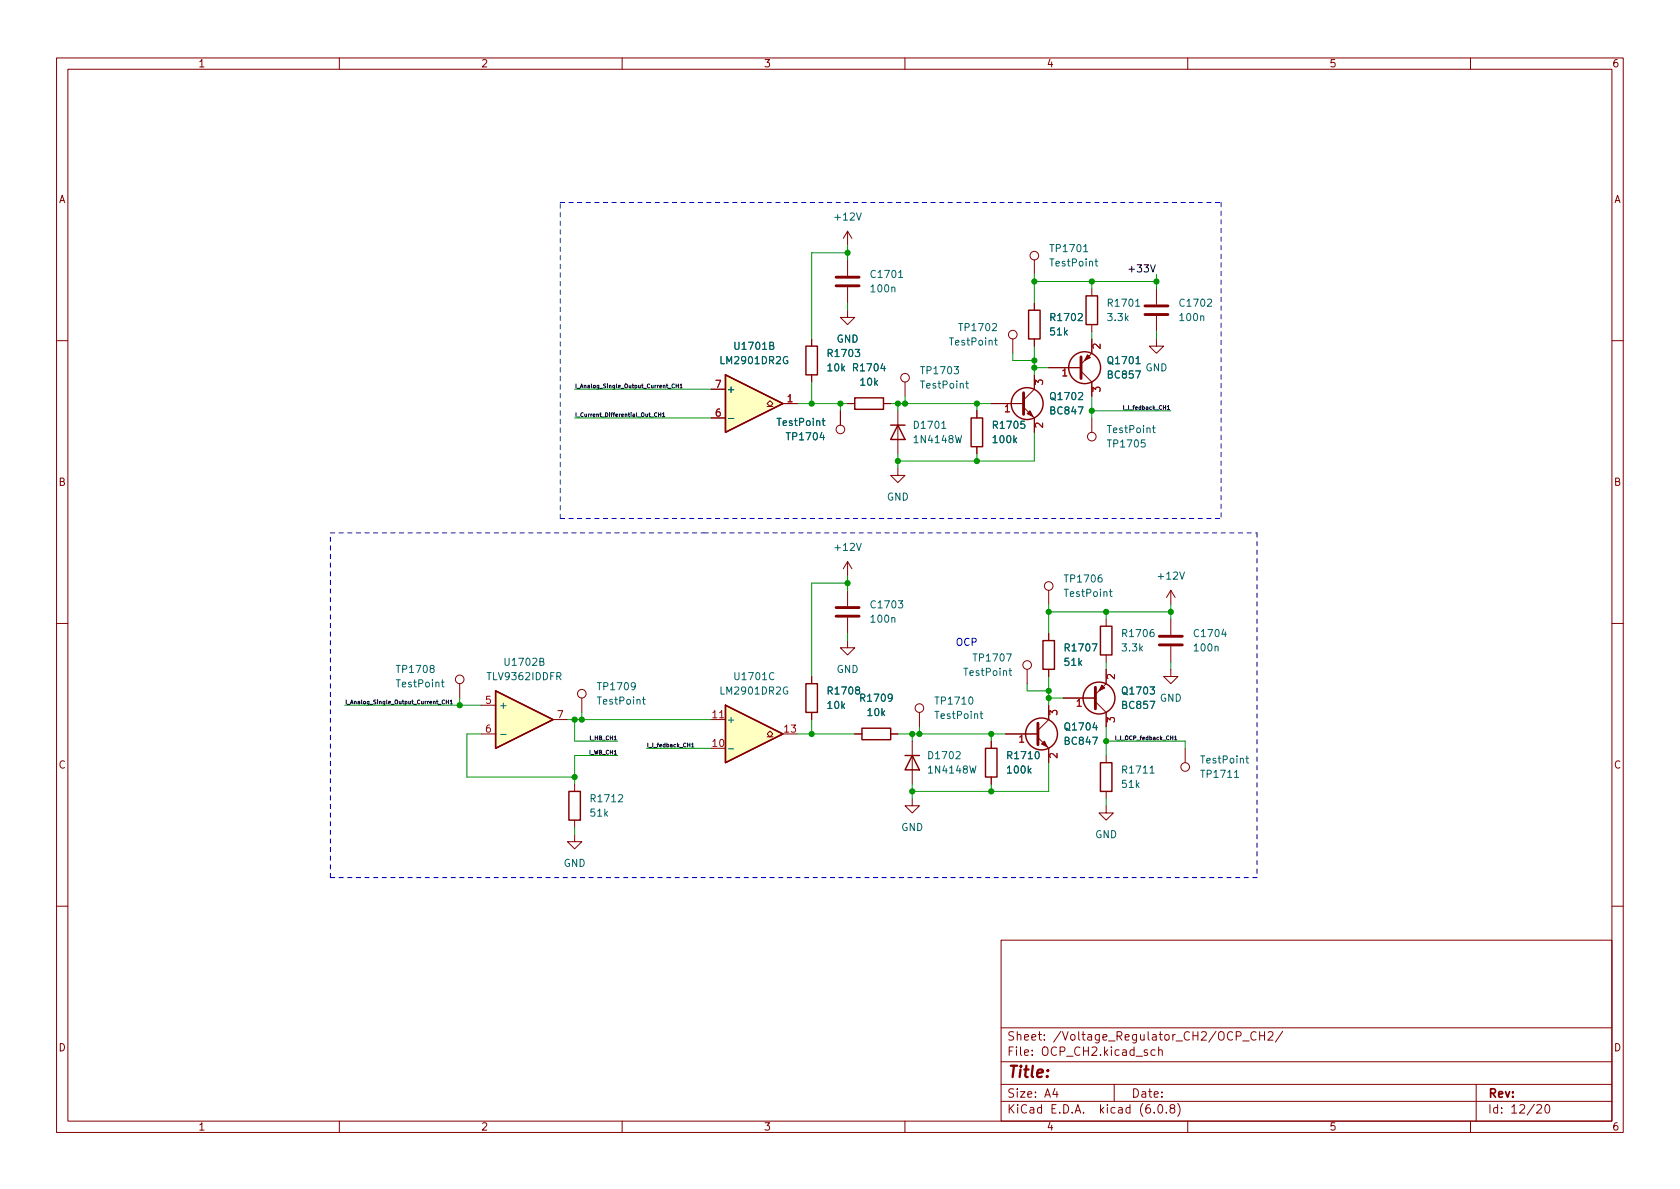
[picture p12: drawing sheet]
<svg xmlns="http://www.w3.org/2000/svg" width="297mm" height="210mm" viewBox="0 0 297 210" stroke-linecap="round" stroke-linejoin="round" font-family="sans-serif">
<g fill="none" stroke="#840000" stroke-width=".18">
<path d="M10 10.2h277v190.1h-277zM12 12.2h273v186.1h-273zM60 10.2v2M110 10.2v2M160 10.2v2M210 10.2v2M260 10.2v2M143.5 59.9v1.3M149.9 54.9v1.2h1.2l-1.2 1.3-1.3-1.3h1.3M149.9 40.9v2.5M149.9 46v2.8M149.9 50.8v2.8"/>
<path d="M149.9 40.9l-.8 1.3M149.9 40.9l.7 1.3M179.1 59.9v2.6M182.9 46v2.5M182.9 53.6v1.3M182.9 59.9v1.3M193 59.9v2.6l-1.9 1.9M193 51v1.3M193 57.4v1.3M204.5 59.9v1.3h1.2l-1.2 1.3-1.3-1.3h1.3M204.5 51v2.8M204.5 55.9v2.8"/>
<path d="M10 60.2h2M125.7 73.9h2.6M125.7 68.8h2.6M135.6 71.9h.5l-.5-.5 .5-.5 .6 .5-.6 .5h.6M138.4 71.4h2.6M143.5 66.3v1.3M148.6 72.6v2.6M149.9 71.4h1.2M156.2 71.4h1.3M158.7 72.6v7.7M160 67.6v2.5M172.7 72.6v1.3"/>
<path d="M172.7 79v1.3M175.3 71.4h5.7M181 72l1.9 1.9v2.5M182.9 66.3v2.5l-1.9 1.9M185.4 65h5.7M191.1 65.7l1.9 1.9v2.5M193 73.9v2.5M285 60.2h2M149.9 99.3v2.5M149.9 99.3l-.8 1.3M149.9 99.3l.7 1.3M158.7 82.8v1.3h1.3l-1.3 1.2-1.2-1.2h1.2"/>
<path d="M10 110.2h2M143.5 119.6v1.3M149.9 113.3v1.2h1.2l-1.2 1.3-1.3-1.3h1.3M149.9 104.4v2.8M149.9 109.2v2.8M181.6 118.4v2.5M185.4 104.4v2.5M185.4 112v1.3M185.4 118.4v1.2M195.6 118.4v2.5l-1.9 1.9M195.6 109.5v1.2M195.6 115.8v1.3"/>
<path d="M207 118.4v1.2h1.3l-1.3 1.3-1.3-1.3h1.3M207 104.4v2.5M207 109.5v2.8M207 114.3v2.8M207 104.4l-.8 1.3M207 104.4l.8 1.3M285 110.2h2M81.3 120.9v2.5M85.1 124.7h2.5M85.1 129.8h2.5M97.8 127.2h2.5M101.6 138.7v1.2"/>
<path d="M102.9 123.4v2.6M125.7 127.2h2.6M135.6 130.3h.5l-.5-.5 .5-.5 .6 .5-.6 .5h.6M143.5 126v1.2M151.1 129.8h1.3M157.5 129.8h1.2M161.3 131.1v7.6M162.6 126v2.5M175.3 131.1v1.2M175.3 137.4v1.3M177.8 129.8h5.7M183.5 130.4l1.9 1.9v2.6"/>
<path d="M185.4 124.7v2.5l-1.9 2M188 123.4h5.7M193.7 124.1l1.9 1.9v2.5M195.6 133.6v1.3M195.6 139.9v1.3M209.5 132.3v2.6M101.6 147.6v1.2h1.3l-1.3 1.3-1.3-1.3h1.3M101.6 145v1.3M161.3 141.2v1.3h1.3l-1.3 1.3-1.3-1.3h1.3M195.6 142.5v1.3h1.2l-1.2 1.2-1.3-1.2h1.3M10 160.2h2M177 166.3h108v32h-108z"/>
<path d="M285 160.2h2M60 198.3v2M110 198.3v2M160 198.3v2M177 194.8h108M177 191.8h108M177 187.8h108M177 181.8h108M186.5 192.5l-.4 1h1M186.9 193v1M197 191.8v3M202.9 185.7l-.4-.1-.2 .2 .1 .3 .5 .1v.4h-.6"/>
<path d="M204.1 196.7v.1M204.2 185.7l-.4-.1-.3 .3v.4l.1 .3h.6M204.9 185.8l.2-.2 .3 .1 .1 .9M204.9 185.1v1.5M204.9 195.4l.2-.1a.81 .81 0 0 1 .6 .7 .81 .81 0 0 1-.3 .8h-.2a.81 .81 0 0 1-.6-.6 .81 .81 0 0 1 .3-.8zM206.2 196.7v.1M207.1 196l-.2-.3v-.2l.2-.2 .5 .1 .1 .2-.1 .2-.6 .2-.1 .3v.4l.2 .1h.5l.1-.3-.1-.4-.2-.1M208.2 195.1a1.72 1.72 0 0 1 0 2.3M210 198.3v2M219.7 184.1h1.2M222.1 182.6a.6 .6 0 0 0-.8 0 .6 .6 0 0 0-.2 .7 .56 .56 0 0 0 .3 .6 .56 .56 0 0 0 .7-.1M222.7 182.4v1.5"/>
<path d="M222.7 183.1h.9M223.6 182.4v1.5M224.2 182.6l.6-.2 .2 .2 .1 .3-1 1h1M226.8 182.4l-1.3 1.9M260 198.3v2M261 191.8v6.5M271.7 195.5l.6-.2 .2 .2 .1 .3-.9 1h.9M273.4 195.4l.1-.1a.8 .8 0 0 1 .5 .8 .8 .8 0 0 1-.5 .7 .99 .99 0 0 1-.1-1.4z"/>
<circle cx="179.1" cy="59.2" r=".76"/>
<circle cx="182.9" cy="45.2" r=".76"/>
<circle cx="148.6" cy="75.9" r=".76"/>
<circle cx="160" cy="66.8" r=".76"/>
<circle cx="193" cy="77.2" r=".76"/>
<circle cx="181.6" cy="117.6" r=".76"/>
<circle cx="185.4" cy="103.6" r=".76"/>
<circle cx="81.3" cy="120.1" r=".76"/>
<circle cx="102.9" cy="122.7" r=".76"/>
<circle cx="162.6" cy="125.2" r=".76"/>
<circle cx="209.5" cy="135.6" r=".76"/>
</g>
<g fill="none" stroke="#840000" stroke-width=".25">
<path d="M181.9 54.9h2v5h-2zM192 52.3h2.1v5.1h-2.1zM128.3 66.3l10.1 5.1-10.1 5zM142.5 61.2h2v5.1h-2zM151.1 70.4h5.1v2h-5.1zM157.5 75.2h2.5M158.7 75.2l1.3 2.5h-2.5zM171.7 73.9h2v5.1h-2zM184.4 113.3h2v5.1h-2zM194.6 110.7h2v5.1h-2zM87.6 122.2l10.2 5-10.2 5.1zM100.6 139.9h2v5.1h-2z"/>
<path d="M128.3 124.7l10.1 5.1-10.1 5.1zM142.5 120.9h2v5.1h-2zM152.4 128.8h5.1v2h-5.1zM160 133.6h2.6M161.3 133.6l1.3 2.5h-2.6zM174.2 132.3h2.1v5.1h-2.1zM194.6 134.9h2v5h-2z"/>
<circle cx="181.6" cy="71.4" r="2.82"/>
<circle cx="191.8" cy="65" r="2.82"/>
<circle cx="184.1" cy="129.8" r="2.82"/>
<circle cx="194.3" cy="123.4" r="2.82"/>
</g>
<g fill="none" stroke="#006464" stroke-width=".18">
<path d="M176 59.8v1l.3 .2M193.6 46.2h.5M193.8 45.8v1.1l.3 .2M128.8 74h.9M145.4 74.4h.4M145.5 74v1.1l.3 .1M170.7 67.8h.5M170.9 67.4v1.1l.3 .1M175.8 60.2h.5M203.8 75.7h.4M203.9 75.2v1.1l.3 .2M178.4 118.6h.5"/>
<path d="M178.6 118.2v1.1l.3 .1M196.1 104.6h.5M196.3 104.2v1.1l.3 .2M78 120.6h.5M78.2 120.2v1.1l.3 .2M88.5 129.9h1M113.6 123.7h.5M113.8 123.3v1l.3 .2M128.8 132.4h.9M173.3 126.2h.5M173.5 125.8v1.1l.3 .2M220.3 134.1h.5"/>
<path d="M220.5 133.7v1.1l.3 .1"/>
</g>
<g fill="#ffffc2" stroke="#ffffc2" stroke-width=".18">
<path d="M87.6 122.2l10.2 5-10.2 5.1z"/>
<path d="M128.3 124.7l10.1 5.1-10.1 5.1z"/>
<path d="M128.3 66.3l10.1 5.1-10.1 5z"/>
</g>
<path d="M147.8 50.5h4.1M147.8 49h4.1M202.4 55.6h4.1M202.4 54.1h4.1M181 69.5v3.8M191.1 63.1v3.8M147.8 109h4.1M147.8 107.4h4.1M205 114h4M205 112.5h4M183.5 127.9v3.8M193.7 121.5v3.8" fill="none" stroke="#840000" stroke-width=".51"/>
<g fill="#840000" stroke="#840000" stroke-width=".18">
<path d="M192.3 62.7l.5 .5-1 .5z"/>
<path d="M184.1 131.6l.6-.5 .5 1z"/>
<path d="M194.8 121.2l.5 .5-1 .5z"/>
<path d="M181.6 73.1l.5-.5 .5 1.1z"/>
</g>
<g fill="none" stroke="#0f0f0f" stroke-width=".18">
<path d="M199.6 47.6h1M116.1 73a.31 .31 0 0 0-.4 .3 .31 .31 0 0 0 .4 .3M116.4 73v.7M116.4 73.3h.4M116.8 73v.7M117.1 73.2l.2-.2v.7M117.1 73.7h.4M118.1 68.7h.6M119.2 68a.31 .31 0 0 0-.4 .3 .31 .31 0 0 0 .4 .2M119.5 67.9v.7M119.5 68.2h.4M119.9 67.9v.7"/>
<path d="M120.2 68.1l.2-.2v.7M120.2 68.6h.4M198.7 71.7v.7M198.8 72.5h.6M77.5 124.5h.5M78.6 123.8a.31 .31 0 0 0-.4 .3 .31 .31 0 0 0 .4 .3M78.9 123.8v.7M78.9 124.1h.4M79.3 123.8v.7M79.6 124l.2-.2v.7M79.6 124.5h.4M122.3 131.6l.2-.2v.7"/>
<path d="M122.3 132.1h.4M197.3 130.1v.7M197.4 130.9h.6"/>
</g>
<path d="M99.1 35.8h116.8M215.9 35.8v55.9M58.4 94.2h66.1M99.1 91.7v-55.9M99.1 91.7h116.8M124.5 94.2h97.7M222.2 94.2v61M58.4 155.2v-61M222.2 155.2h-163.8" fill="none" stroke="#0000c2" stroke-width=".18" stroke-dasharray=".8 .8"/>
<g fill="none" stroke="#009600" stroke-width=".18">
<path d="M149.9 43.4v2.6M149.9 53.6v1.3M149.9 44.7h-6.4v15.2M182.9 49.8h21.6M182.9 48.5v5.1M193 49.8v1.2M193 58.7v1.2M204.5 48.5v2.5M204.5 58.7v1.2M101.6 73.9h24.1M101.6 68.8h24.1M141 71.4h8.9"/>
<path d="M143.5 67.6v3.8M148.6 71.4v1.2M157.5 71.4h17.8M158.7 71.4v1.2M160 70.1v1.3M172.7 71.4v1.2M179.1 62.5v1.2h3.8M182.9 61.2v5.1M182.9 76.4v5.1h-24.2M182.9 65h2.5M193 72.6h14M193 70.1v3.8"/>
<path d="M158.7 80.3v2.5M172.7 80.3v1.2M149.9 101.8v2.6M149.9 112v1.3M149.9 103.1h-6.4v16.5M185.4 106.9v5.1M185.4 119.6v5.1M185.4 108.2h21.6M195.6 108.2v1.3M195.6 117.1v1.3M207 106.9v2.6M207 117.1v1.3"/>
<path d="M61 124.7h24.1M81.3 123.4v1.3M85.1 129.8h-2.6v7.6h19.1M100.3 127.2h25.4M101.6 127.2v3.9h7.6M102.9 126v1.2M109.2 133.6h-7.6v5.1M114.3 132.3h11.4M141 129.8h10.1M143.5 127.2v2.6M158.7 129.8h19.1M161.3 129.8v1.3"/>
<path d="M161.3 138.7v2.5M162.6 128.5v1.3M175.3 129.8v1.3M175.3 138.7v1.2M181.6 120.9v1.3h3.8M185.4 134.9v5h-24.1M185.4 123.4h2.6M195.6 128.5v5.1M195.6 131.1h13.9v1.2M101.6 146.3v1.3M195.6 141.2v1.3"/>
</g>
<g fill="#009600" stroke="#009600" stroke-width=".18">
<circle cx="193" cy="49.8" r=".46"/>
<circle cx="204.5" cy="49.8" r=".46"/>
<circle cx="193" cy="72.6" r=".46"/>
<circle cx="149.9" cy="103.1" r=".46"/>
<circle cx="143.5" cy="129.8" r=".46"/>
<circle cx="175.3" cy="129.8" r=".46"/>
<circle cx="185.4" cy="122.2" r=".46"/>
<circle cx="195.6" cy="131.1" r=".46"/>
<circle cx="185.4" cy="123.4" r=".46"/>
<circle cx="148.6" cy="71.4" r=".46"/>
<circle cx="143.5" cy="71.4" r=".46"/>
<circle cx="149.9" cy="44.7" r=".46"/>
<circle cx="158.7" cy="81.5" r=".46"/>
<circle cx="160" cy="71.4" r=".46"/>
<circle cx="158.7" cy="71.4" r=".46"/>
<circle cx="182.9" cy="49.8" r=".46"/>
<circle cx="182.9" cy="65" r=".46"/>
<circle cx="182.9" cy="63.7" r=".46"/>
<circle cx="172.7" cy="81.5" r=".46"/>
<circle cx="172.7" cy="71.4" r=".46"/>
<circle cx="81.3" cy="124.7" r=".46"/>
<circle cx="102.9" cy="127.2" r=".46"/>
<circle cx="101.6" cy="127.2" r=".46"/>
<circle cx="101.6" cy="137.4" r=".46"/>
<circle cx="161.3" cy="139.9" r=".46"/>
<circle cx="175.3" cy="139.9" r=".46"/>
<circle cx="195.6" cy="108.2" r=".46"/>
<circle cx="185.4" cy="108.2" r=".46"/>
<circle cx="207" cy="108.2" r=".46"/>
<circle cx="161.3" cy="129.8" r=".46"/>
<circle cx="162.6" cy="129.8" r=".46"/>
</g>
<text font-size="2.8" fill="#840000" x="178" y="190.6">Title:</text>
<g font-size="2.1" fill="#840000">
<text x="178" y="184">Sheet: /Voltage_Regulator_CH2/OCP_CH2/</text>
<text x="178" y="186.7">File: OCP_CH2.kicad_sch</text>
<text x="178" y="196.9">KiCad E.D.A. kicad (6.0.8)</text>
<text x="178" y="194.1">Size: A4</text>
<text x="200" y="194.1">Date:</text>
<text x="263" y="194.1">Rev:</text>
<text x="263" y="196.9">Id: 12/20</text>
</g>
<g font-size="1.8" fill="#840000">
<text x="35" y="11.9">1</text>
<text x="85" y="11.9">2</text>
<text x="135" y="11.9">3</text>
<text x="185" y="11.9">4</text>
<text x="235" y="11.9">5</text>
<text x="285" y="11.9">6</text>
<text x="10.3" y="35.9">A</text>
<text x="285.3" y="35.9">A</text>
<text x="10.3" y="85.9">B</text>
<text x="285.3" y="85.9">B</text>
<text x="10.3" y="135.9">C</text>
<text x="285.3" y="135.9">C</text>
<text x="10.3" y="185.9">D</text>
<text x="285.3" y="185.9">D</text>
<text x="35" y="199.9">1</text>
<text x="85" y="199.9">2</text>
<text x="135" y="199.9">3</text>
<text x="185" y="199.9">4</text>
<text x="235" y="199.9">5</text>
<text x="285" y="199.9">6</text>
</g>
<g font-size="1.8" fill="#006464">
<text x="147.8" y="39">+12V</text>
<text x="185.8" y="47.1">TestPoint</text>
<text x="185.9" y="44.6">TP1701</text>
<text x="154.1" y="51.7">100n</text>
<text x="154.2" y="49.1">C1701</text>
<text x="169.8" y="58.5">TP1702</text>
<text x="185.7" y="59.3">51k</text>
<text x="185.9" y="56.8">R1702</text>
<text x="196" y="56.8">3.3k</text>
<text x="196.1" y="54.2">R1701</text>
<text x="208.7" y="56.8">100n</text>
<text x="208.8" y="54.2">C1702</text>
<text x="127.6" y="64.4">LM2901DR2G</text>
<text x="130.1" y="61.8">U1701B</text>
<text x="146.4" y="65.7">10k</text>
<text x="146.6" y="63.1">R1703</text>
<text x="147.9" y="60.6">GND</text>
<text x="151.1" y="65.7">R1704</text>
<text x="168.1" y="61.1">TestPoint</text>
<text x="196.1" y="64.4">Q1701</text>
<text x="202.5" y="65.7">GND</text>
<text x="128.4" y="69.5">+</text>
<text x="152.2" y="68.2">10k</text>
<text x="163" y="68.7">TestPoint</text>
<text x="163.1" y="66.2">TP1703</text>
<text x="185.9" y="70.7">Q1702</text>
<text x="196" y="66.9">BC857</text>
<text x="137.6" y="75.3">TestPoint</text>
<text x="139.3" y="77.8">TP1704</text>
<text x="161.8" y="75.8">D1701</text>
<text x="175.8" y="75.8">R1705</text>
<text x="185.8" y="73.3">BC847</text>
<text x="196" y="76.6">TestPoint</text>
<text x="161.9" y="78.4">1N4148W</text>
<text x="175.7" y="78.4">100k</text>
<text x="196.1" y="79.1">TP1705</text>
<text x="156.8" y="88.5">GND</text>
<text x="147.8" y="97.4">+12V</text>
<text x="154.2" y="107.6">C1703</text>
<text x="188.4" y="105.5">TestPoint</text>
<text x="188.5" y="103">TP1706</text>
<text x="204.9" y="102.5">+12V</text>
<text x="154.1" y="110.1">100n</text>
<text x="198.6" y="112.6">R1706</text>
<text x="211.3" y="112.6">C1704</text>
<text x="70.4" y="119">TP1708</text>
<text x="89.5" y="117.7">U1702B</text>
<text x="147.9" y="119">GND</text>
<text x="170.6" y="119.5">TestPoint</text>
<text x="172.4" y="117">TP1707</text>
<text x="188.3" y="117.7">51k</text>
<text x="188.5" y="115.2">R1707</text>
<text x="198.5" y="115.2">3.3k</text>
<text x="211.3" y="115.2">100n</text>
<text x="70.3" y="121.5">TestPoint</text>
<text x="86.4" y="120.3">TLV9362IDDFR</text>
<text x="88.1" y="125.3">+</text>
<text x="105.8" y="124.6">TestPoint</text>
<text x="105.9" y="122">TP1709</text>
<text x="127.6" y="122.8">LM2901DR2G</text>
<text x="130.1" y="120.3">U1701C</text>
<text x="146.4" y="125.3">10k</text>
<text x="146.6" y="122.8">R1708</text>
<text x="152.3" y="124.1">R1709</text>
<text x="165.6" y="124.6">TP1710</text>
<text x="198.5" y="125.3">BC857</text>
<text x="198.6" y="122.8">Q1703</text>
<text x="205" y="124.1">GND</text>
<text x="128.4" y="127.9">+</text>
<text x="153.5" y="126.6">10k</text>
<text x="165.5" y="127.1">TestPoint</text>
<text x="188.4" y="131.7">BC847</text>
<text x="188.5" y="129.2">Q1704</text>
<text x="164.4" y="134.2">D1702</text>
<text x="164.4" y="136.8">1N4148W</text>
<text x="178.2" y="136.8">100k</text>
<text x="178.3" y="134.2">R1710</text>
<text x="198.6" y="136.8">R1711</text>
<text x="212.5" y="135">TestPoint</text>
<text x="212.6" y="137.5">TP1711</text>
<text x="104.7" y="141.9">R1712</text>
<text x="198.4" y="139.3">51k</text>
<text x="104.5" y="144.4">51k</text>
<text x="159.3" y="146.9">GND</text>
<text x="193.6" y="148.2">GND</text>
<text x="99.6" y="153.3">GND</text>
</g>
<text font-size="1.8" fill="#0f0f0f" x="200.3" y="48.2">+33V</text>
<g font-size="1.8" fill="#a90000">
<text x="194.6" y="61.7" transform="rotate(-90 194.6 61.7)">2</text>
<text x="126.5" y="68.6">7</text>
<text x="139.2" y="71.1">1</text>
<text x="184.4" y="68.1" transform="rotate(-90 184.4 68.1)">3</text>
<text x="187.8" y="66.5">1</text>
<text x="194.6" y="69.3" transform="rotate(-90 194.6 69.3)">3</text>
<text x="126.5" y="73.7">6</text>
<text x="177.6" y="72.9">1</text>
<text x="184.4" y="75.7" transform="rotate(-90 184.4 75.7)">2</text>
<text x="85.9" y="124.5">5</text>
<text x="190.3" y="125">1</text>
<text x="197.1" y="120.1" transform="rotate(-90 197.1 120.1)">2</text>
<text x="85.9" y="129.5">6</text>
<text x="98.6" y="127">7</text>
<text x="126" y="127">11</text>
<text x="138.7" y="129.5">13</text>
<text x="180.2" y="131.3">1</text>
<text x="186.9" y="126.5" transform="rotate(-90 186.9 126.5)">3</text>
<text x="197.1" y="127.7" transform="rotate(-90 197.1 127.7)">3</text>
<text x="126" y="132.1">10</text>
<text x="186.9" y="134.1" transform="rotate(-90 186.9 134.1)">2</text>
</g>
<text font-size="1.8" fill="#0000c2" x="168.9" y="114.2">OCP</text>
<g font-size="1" fill="#0f0f0f">
<text x="101.6" y="68.6">I_Analog_Single_Output_Current_CH1</text>
<text x="101.6" y="73.7">I_Current_Differential_Out_CH1</text>
<text x="199.2" y="72.4">I_I_fedback_CH1</text>
<text x="61" y="124.5">I_Analog_Single_Output_Current_CH1</text>
<text x="104.5" y="130.9">I_HB_CH1</text>
<text x="197.8" y="130.9">I_I_OCP_fedback_CH1</text>
<text x="104.3" y="133.4">I_WB_CH1</text>
<text x="114.3" y="132.1">I_I_fedback_CH1</text>
</g>
</svg>
